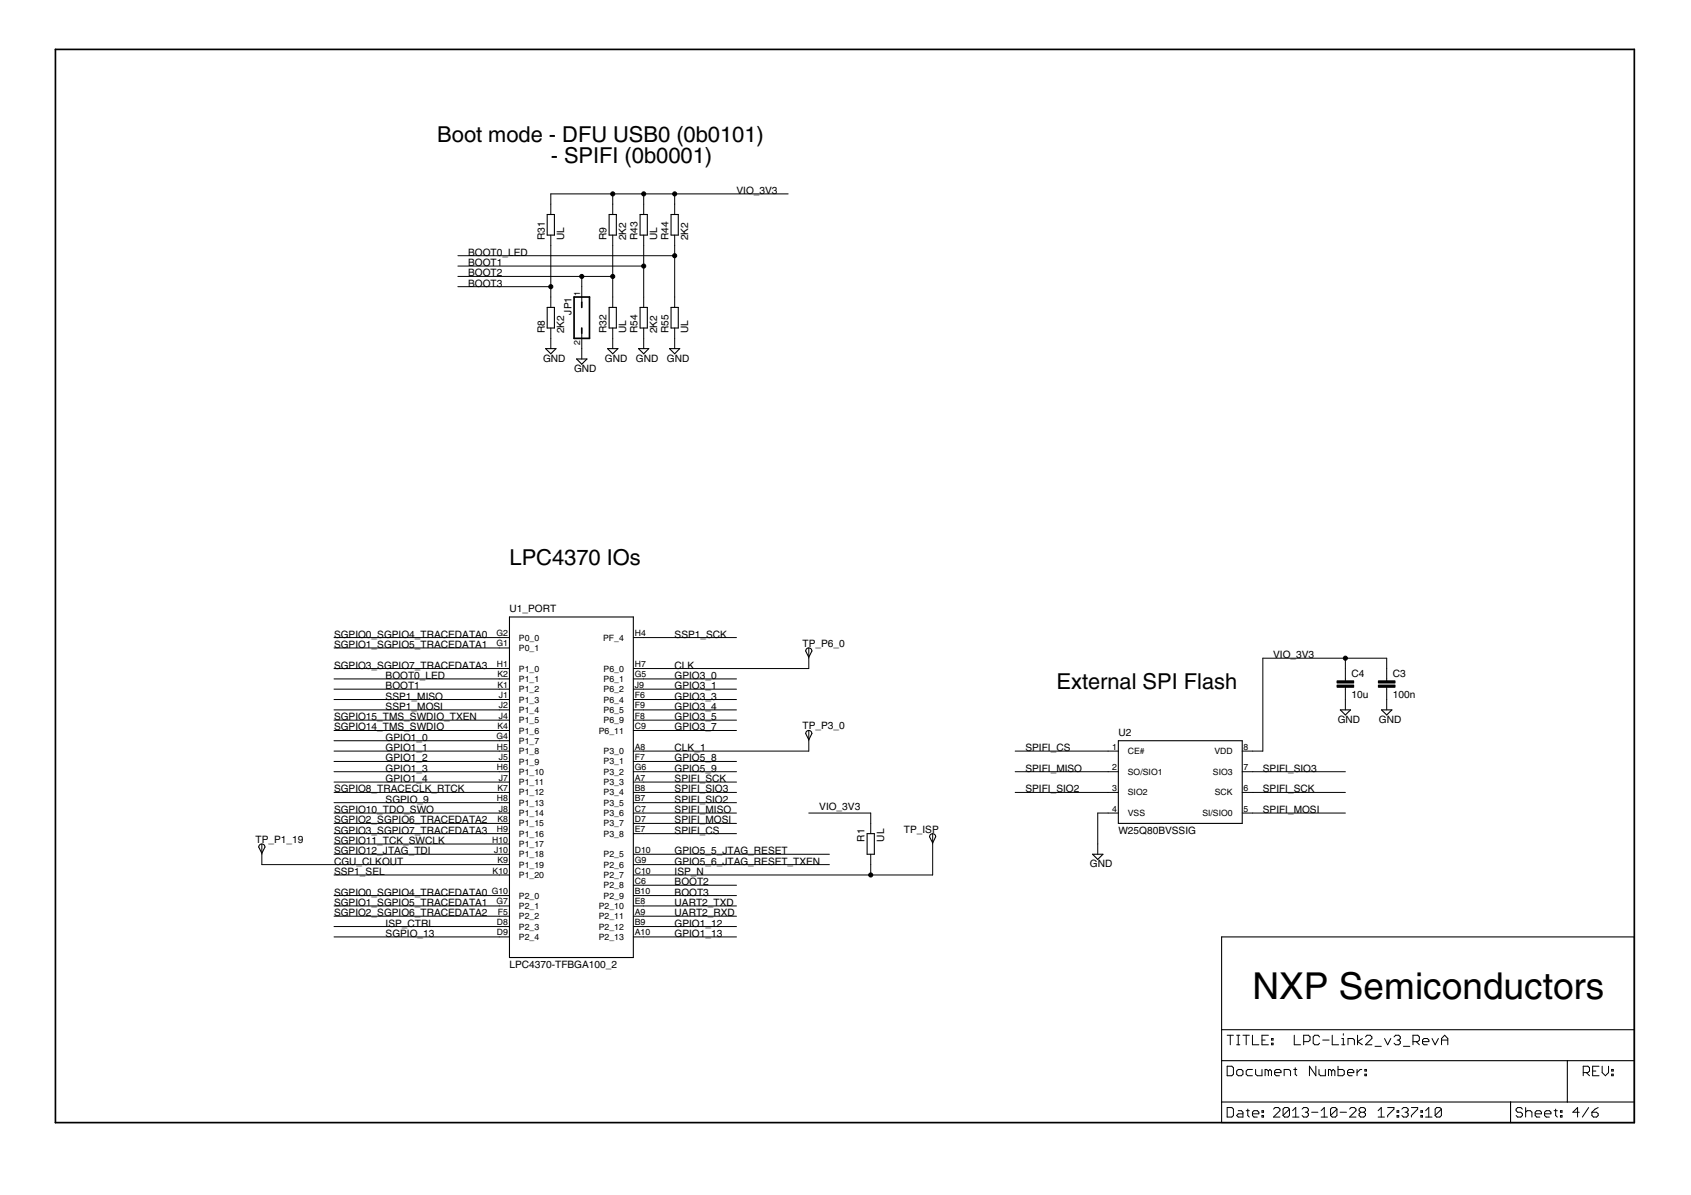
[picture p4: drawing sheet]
<svg xmlns="http://www.w3.org/2000/svg" width="297mm" height="210mm" viewBox="0 0 297 210" stroke-linecap="round" stroke-linejoin="round" font-family="sans-serif">
<path d="M9.7 8.7v188.5zM9.7 8.7h277.4zM287.1 8.7v188.5zM100.8 59.4h2.7zM100.8 52.2v7.2zM102.2 57.6v.9zM102.2 53.1v.9zM103.5 52.2v7.2zM100.8 52.2h2.7zM9.7 197.2h277.4z" fill="#000" stroke="#000" stroke-width=".3"/>
<g fill="#000" stroke="#000" stroke-width=".19">
<path d="M96.1 37.7v3.6zM96.1 37.7h1.3zM107 37.7v3.6zM107 37.7h1.3zM112.4 37.7v3.6zM112.4 37.7h1.3zM117.9 37.7v3.6zM117.9 37.7h1.2zM96.1 54v3.6zM97.4 37.7v3.6zM96.1 41.3h1.3zM97.4 54v3.6z"/>
<path d="M96.1 54h1.3zM96.1 57.6h1.3zM107 54v3.6zM108.3 54v3.6zM107 54h1.3zM107 57.6h1.3zM108.3 37.7v3.6zM107 41.3h1.3zM112.4 54v3.6zM113.7 37.7v3.6zM112.4 41.3h1.3zM113.7 54v3.6z"/>
<path d="M112.4 54h1.3zM112.4 57.6h1.3zM117.9 54v3.6zM119.1 54v3.6zM117.9 54h1.2zM117.9 57.6h1.2zM119.1 37.7v3.6zM117.9 41.3h1.2zM95.8 61.2h1.9zM95.8 61.2l1 .9zM97.7 61.2l-.9 .9zM101.3 63.1h1.8z"/>
<path d="M101.3 63.1l.9 .9zM103.1 63.1l-.9 .9zM106.7 61.2h1.8zM106.7 61.2l.9 .9zM108.5 61.2l-.9 .9zM112.2 61.2h1.8zM112.2 61.2l.9 .9zM114 61.2l-.9 .9zM117.6 61.2h1.8zM117.6 61.2l.9 .9zM119.4 61.2l-.9 .9zM89.5 108.4h21.8z"/>
<path d="M111.3 108.4v59.8zM141.5 114.3l.6 1.1zM142.6 114.3l-.5 1.1zM141.5 128.8l.6 1.1zM142.6 128.8l-.5 1.1zM196.4 130.1h21.8zM218.2 130.1v14.5zM235.4 124.7h1.8zM235.4 124.7l.9 .9zM236.3 125.6l.9-.9zM242.7 124.7h1.8zM242.7 124.7l.9 .9z"/>
<path d="M243.6 125.6l.9-.9zM45.4 148.8l.6 1.1zM46.5 148.8l-.5 1.1zM152.3 146.4v3.7zM153.6 146.4v3.7zM152.3 150.1h1.3zM152.3 146.4h1.3zM163.3 147l.5 1.1zM164.4 147l-.6 1.1zM191.9 150.1h1.8zM191.9 150.1l.9 .9zM193.7 150.1l-.9 .9z"/>
<path d="M196.4 130.1v14.5zM196.4 144.6h21.8zM89.5 108.4v59.8zM89.5 168.2h21.8zM214.6 164.6h72.5zM287.1 164.6v16.3zM214.6 197.2h50.7zM214.6 193.6v3.6zM214.6 193.6h50.7zM214.6 186.3v7.3zM214.6 180.9v5.4zM214.6 180.9h72.5z"/>
<path d="M214.6 164.6v16.3zM265.3 193.6v3.6zM265.3 193.6h10zM265.3 197.2h21.8zM275.3 186.3v7.3zM214.6 186.3h60.7zM275.3 193.6h11.8zM275.3 186.3h11.8zM287.1 186.3v7.3zM287.1 193.6v3.6zM287.1 180.9v5.4z"/>
</g>
<g fill="#000" stroke="#000" stroke-width=".18">
<path d="M96.8 35.9v1.8zM96.8 34.1v1.8zM107.6 35.9v1.8zM96.8 34.1h10.8zM107.6 34.1v1.8zM113.1 35.9v1.8zM107.6 34.1h5.5zM113.1 34.1v1.8zM118.5 35.9v1.8zM118.5 34.1v1.8zM118.5 34.1h20zM113.1 34.1h5.4z"/>
<path d="M96.8 41.3v1.8zM96.8 52.2v1.8zM96.8 57.6v1.8zM96.8 59.4v1.8zM80.4 50.4h16.4zM96.8 50.4v1.8zM96.8 43.1v7.3zM102.2 50.4v1.8zM102.2 58.5v.9zM102.2 52.2v.9zM80.4 48.6h21.8zM102.2 48.6v1.8z"/>
<path d="M107.6 52.2v1.8zM107.6 57.6v1.8zM107.6 59.4v1.8zM107.6 41.3v1.8zM102.2 48.6h5.4zM107.6 43.1v5.5zM107.6 48.6v3.6zM113.1 41.3v1.8zM113.1 52.2v1.8zM113.1 57.6v1.8zM113.1 59.4v1.8zM80.4 46.7h32.7z"/>
<path d="M113.1 43.1v3.6zM113.1 46.7v5.5zM118.5 52.2v1.8zM118.5 57.6v1.8zM118.5 59.4v1.8zM118.5 41.3v1.8zM118.5 43.1v1.8zM80.4 44.9h38.1zM118.5 44.9v7.3zM102.2 59.4v1.8zM102.2 61.2v1.9zM87.7 112h1.8z"/>
<path d="M87.7 113.8h1.8zM87.7 117.4h1.8zM87.7 119.3h1.8zM58.7 119.3h29zM58.7 112h29zM58.7 113.8h29zM58.7 117.4h29zM111.3 112h1.8zM111.3 117.4h1.8zM111.3 119.3h1.8zM113.1 119.3h16.3zM113.1 117.4h29z"/>
<path d="M113.1 112h16.3zM142.1 113.8v1.8zM142.1 115.6v1.8zM221.8 115.6v16.3zM236.3 117.4v1.9zM236.3 119.3v.3zM221.8 115.6h14.5zM236.3 115.6v1.8zM243.6 117.4v1.9zM243.6 119.3v.3zM243.6 115.6v1.8zM236.3 115.6h7.3z"/>
<path d="M87.7 121.1h1.8zM87.7 122.9h1.8zM87.7 124.7h1.8zM87.7 126.5h1.8zM87.7 128.3h1.8zM87.7 130.1h1.8zM87.7 131.9h1.8zM87.7 133.8h1.8zM87.7 135.6h1.8zM87.7 137.4h1.8zM87.7 139.2h1.8zM58.7 121.1h29z"/>
<path d="M58.7 128.3h29zM58.7 124.7h29zM58.7 122.9h29zM58.7 130.1h29zM58.7 131.9h29zM58.7 133.8h29zM58.7 135.6h29zM58.7 137.4h29zM58.7 126.5h29zM58.7 139.2h29zM111.3 121.1h1.8zM111.3 122.9h1.8z"/>
<path d="M111.3 124.7h1.8zM111.3 126.5h1.8zM111.3 128.3h1.8zM111.3 137.4h1.8zM111.3 139.2h1.8zM111.3 133.8h1.8zM111.3 135.6h1.8zM111.3 131.9h1.8zM113.1 137.4h16.3zM113.1 139.2h16.3zM113.1 121.1h16.3zM113.1 122.9h16.3z"/>
<path d="M113.1 124.7h16.3zM113.1 126.5h16.3zM113.1 128.3h16.3zM113.1 133.8h16.3zM113.1 131.9h29zM113.1 135.6h16.3zM142.1 128.3v1.8zM142.1 130.1v1.8zM194.6 135.6h1.8zM194.6 139.2h1.8zM194.6 131.9h1.8zM178.3 139.2h16.3z"/>
<path d="M178.3 135.6h16.3zM178.3 131.9h16.3zM218.2 135.6h1.8zM218.2 131.9h1.8zM218.2 139.2h1.8zM220 139.2h16.3zM220 135.6h16.3zM220 131.9h1.8zM236.3 122.9v1.8zM236.3 121.1v1.8zM236.3 120.7v.4zM243.6 121.1v1.8z"/>
<path d="M243.6 120.7v.4zM243.6 122.9v1.8zM46 148.3v1.8zM46 150.1v1.8zM87.7 141h1.8zM87.7 142.8h1.8zM87.7 144.6h1.8zM87.7 146.4h1.8zM87.7 148.3h1.8zM87.7 150.1h1.8zM87.7 153.7h1.8zM87.7 157.3h1.8z"/>
<path d="M87.7 159.1h1.8zM87.7 151.9h1.8zM58.7 150.1h29zM58.7 153.7h29zM46 151.9h41.7zM58.7 157.3h29zM58.7 159.1h29zM58.7 144.6h29zM58.7 142.8h29zM58.7 146.4h29zM58.7 148.3h29zM58.7 141h29z"/>
<path d="M111.3 153.7h1.8zM111.3 155.5h1.8zM111.3 157.3h1.8zM111.3 159.1h1.8zM111.3 141h1.8zM111.3 142.8h1.8zM111.3 144.6h1.8zM111.3 146.4h1.8zM111.3 150.1h1.8zM111.3 151.9h1.8zM113.1 155.5h16.3zM113.1 144.6h16.3z"/>
<path d="M113.1 157.3h16.3zM113.1 153.7h39.9zM113.1 159.1h16.3zM113.1 150.1h32.6zM113.1 151.9h32.6zM113.1 141h16.3zM113.1 142.8h16.3zM113.1 146.4h16.3zM153 150.1v1.8zM153 144.6v1.8zM153 142.8v1.8zM142.1 142.8h10.9z"/>
<path d="M153 153.7h10.8zM153 151.9v1.8zM163.8 146.4v1.9zM163.8 148.3v5.4zM192.8 148.3v1.8zM192.8 142.8v5.5zM194.6 142.8h1.8zM192.8 142.8h1.8zM218.2 142.8h1.8zM220 142.8h16.3zM58.7 162.8h29zM87.7 160.9h1.8z"/>
<path d="M87.7 162.8h1.8zM87.7 164.6h1.8zM58.7 160.9h29zM58.7 164.6h29zM111.3 160.9h1.8zM111.3 162.8h1.8zM111.3 164.6h1.8zM113.1 160.9h16.3zM113.1 162.8h16.3zM113.1 164.6h16.3zM215.6 194.5v1.7zM215.6 196.2h.8z"/>
<path d="M215.6 181.8h1.1zM215.6 187.3v1.7zM215.6 189h.8zM216.1 181.8v1.7zM216.4 196.2l.3-.3zM215.6 194.5h.8zM216.4 189l.3-.3zM215.6 187.3h.8zM216.7 194.8v1.1zM216.4 194.5l.3 .3zM216.7 187.6v1.1zM216.4 187.3l.3 .3z"/>
<path d="M217.5 195.6l-.3 .3zM217.2 183.5h.6zM217.2 181.8h.6zM217.2 188.1v.6zM217.2 188.7l.3 .3zM217.5 195.1h.6zM217.2 195.9l.3 .3zM217.5 195.6h.8zM217.5 181.8v1.7zM217.5 189h.6zM217.5 187.9l-.3 .2zM218.1 195.1l.2 .3z"/>
<path d="M218.1 189l.2-.3zM217.5 187.9h.6zM218.3 195.4v.8zM217.5 196.2h.8zM218.3 181.8h1.2zM218.3 188.1v.6zM218.1 187.9l.2 .2zM218.9 195.1h.6zM218.9 181.8v1.7zM218.9 188.1v.6zM218.9 188.7l.3 .3zM219.2 194.8v1.1z"/>
<path d="M219.2 195.9l.3 .3zM219.2 187.9l-.3 .2zM219.2 189h.8zM220 195.4v.5zM220 195.4l.3-.3zM220 181.8v1.7zM220 183.5h1.1zM219.2 187.9h.8zM220 195.9l.3 .3zM220.3 195.1h.6zM220.6 187.9v.8zM220.6 188.7l.3 .3z"/>
<path d="M220.3 196.2h.6zM220.9 195.1l.2 .3zM220.9 189h.8zM221.1 195.4v.2zM220 195.6h1.1zM221.7 195.1h.3zM221.7 195.1v.3zM221.7 195.9h.3zM221.7 195.9v.3zM221.7 181.8v1.7zM221.7 183.5h1.1zM221.7 182.7h.5z"/>
<path d="M221.7 187.9v1.1zM222 195.1v.3zM221.7 195.4h.3zM222 195.9v.3zM221.7 196.2h.3zM222.2 187.9v1.1zM222.2 187.9h.3zM222.5 187.9l.3 .2zM221.7 181.8h1.1zM222.8 188.1v.9zM222.8 188.1l.3-.2zM223.1 187.9l.3 .2z"/>
<path d="M223.4 182.4h.2zM223.4 182.4v.3zM223.4 183.2h.2zM223.4 183.2v.3zM223.4 188.1v.9zM223.6 182.4v.3zM223.4 182.7h.2zM223.6 183.2v.3zM223.4 183.5h.2zM223.7 196.2l1.1-1.1zM223.9 188.1v.6zM223.9 188.1l.3-.2z"/>
<path d="M224 194.5l-.3 .3zM223.9 188.7l.3 .3zM224.2 187.9h.5zM224 194.5h.6zM224.2 189h.5zM224.7 187.9l.3 .2zM223.7 196.2h1.1zM224.8 194.8v.3zM224.6 194.5l.2 .3zM225 188.1v.3zM223.9 188.4h1.1zM225.4 194.8v1.1z"/>
<path d="M225.4 194.8l.3-.3zM225.4 195.9l1.1-1.1zM225.6 187.9v1.1zM225.6 187.9h.8zM225.7 194.5h.5zM225.4 195.9l.3 .3zM226.2 194.5l.3 .3zM225.7 196.2h.5zM226.4 187.9l.3 .2zM226.5 194.8v1.1zM226.5 195.9l-.3 .3zM226.7 188.1v.9z"/>
<path d="M227.6 194.5l-.5 .6zM227.1 196.2h1.1zM227.2 187.9h.6zM227.4 181.8v1.7zM227.4 183.5h1.1zM227.5 187.6v1.1zM227.5 188.7l.3 .3zM227.6 194.5v1.7zM228.7 194.8l.3-.3zM229 194.5h.6zM228.7 195.9l.3 .3zM229 181.8v1.7z"/>
<path d="M229 181.8h.8zM229.6 194.5l.2 .3zM229.3 195.4h.3zM229.6 195.4l.2 .2zM229 196.2h.6zM229.8 194.8v.3zM229.8 195.1l-.2 .3zM229.8 195.6v.3zM229.8 195.9l-.2 .3zM229.8 181.8l.3 .3zM229 183h.8zM230 187.3v1.7z"/>
<path d="M230 187.3l1.1 1.7zM230.1 182.1v.6zM230.1 182.7l-.3 .3zM230.4 195.4h1.1zM230.7 182.1v1.1zM230.7 183.2l.2 .3zM230.9 181.8l-.2 .3zM230.9 183.5h.6zM231.1 187.3v1.7zM230.9 181.8h.6zM231.5 183.5l.3-.3zM231.7 187.9v.8z"/>
<path d="M231.7 188.7l.3 .3zM231.5 181.8l.3 .3zM232 189h.8zM232.1 195.1l.5-.6zM232.1 196.2h1.1zM232.3 182.7h1.2zM232.6 194.5v1.7zM232.8 187.9v1.1zM233.4 187.9v1.1zM233.4 187.9h.2zM233.6 187.9l.3 .2zM233.7 194.8v1.1z"/>
<path d="M233.7 194.8l.3-.3zM233.7 195.9l1.1-1.1zM233.9 188.1v.9zM233.9 188.1l.3-.2zM234 194.5h.6zM233.7 195.9l.3 .3zM234 181.8v1.7zM234 183.5h1.1zM234.2 187.9l.3 .2zM234.5 188.1v.9zM234.6 194.5l.2 .3zM234 196.2h.6z"/>
<path d="M234.8 194.8v1.1zM234.8 195.9l-.2 .3zM235 187.3v1.7zM235 189h.9zM235.4 195.4h1.1zM235.7 182.4h.3zM235.7 183.5h.5zM235.9 189l.2-.3zM235 187.9h.9zM236 182.4v1.1zM236 181.6v.2zM236.1 188.1v.6z"/>
<path d="M235.9 187.9l.2 .2zM236.7 188.1v.6zM237 187.9l-.3 .2zM236.8 182.4v1.1zM236.8 182.4h.8zM236.7 188.7l.3 .3zM237 187.9h.5zM237.1 196.2l1.1-1.1zM237.3 194.5l-.2 .3zM237 189h.5zM237.5 187.9l.3 .2zM237.6 182.4l.3 .3z"/>
<path d="M237.8 188.1v.3zM236.7 188.4h1.1zM237.3 194.5h.6zM237.9 182.7v.8zM237.1 196.2h1.1zM238.2 194.8v.3zM237.9 194.5l.3 .3zM238.4 187.9v1.1zM238.4 188.4l.5-.5zM238.5 181.8v1.7zM238.5 183l.8-.6zM238.7 194.8l.3-.3z"/>
<path d="M238.7 195.6v.3zM238.7 195.6l.3-.2zM238.7 194.8v.3zM238.9 187.9h.3zM239 194.5h.6zM238.7 195.9l.3 .3zM238.7 195.1l.3 .3zM239 195.4h.6zM238.5 183l.8 .5zM239.6 194.5l.3 .3zM239.6 195.4l.3 .2zM239 196.2h.6z"/>
<path d="M239.8 187.9h.2zM239.8 187.9v.2zM239.8 188.7h.2zM239.8 188.7v.3zM239.9 194.8v.3zM239.6 195.4l.3-.3zM239.9 195.6v.3zM239.6 196.2l.3-.3zM239.9 183.5l1.1-1.1zM240 187.9v.2zM239.8 188.1h.2zM240 188.7v.3z"/>
<path d="M239.8 189h.2zM240.1 181.8l-.2 .3zM240.1 181.8h.6zM239.9 183.5h1.1zM241 182.1v.3zM240.7 181.8l.3 .3zM241.5 183.8h1.1zM242.6 194.5l-.5 .6zM242.1 196.2h1.1zM242.6 194.5v1.7zM243.2 182.4l.6 1.1zM243.8 194.5h1.1z"/>
<path d="M243.8 195.9v.3zM244.3 182.4l-.5 1.1zM244.9 194.5v.3zM244.9 194.8l-1.1 1.1zM245.2 181.8l-.3 .3zM245.2 181.8h.5zM244.9 183.2l.3 .3zM245.4 195.1h.3zM245.4 195.1v.3zM245.4 195.9h.3zM245.4 195.9v.3zM245.7 195.1v.3z"/>
<path d="M245.4 195.4h.3zM245.7 195.9v.3zM245.4 196.2h.3zM245.7 181.8l.3 .3zM245.4 182.7h.3zM245.7 182.7l.3 .3zM245.2 183.5h.5zM246 182.1v.3zM246 182.4l-.3 .3zM246 183v.2zM246 183.2l-.3 .3zM246.3 194.8l.2-.3z"/>
<path d="M246.5 194.5h.6zM246.3 195.9l.2 .3zM246.5 183.8h1.1zM247.1 194.5l.3 .3zM246.8 195.4h.3zM247.1 195.4l.3 .2zM246.5 196.2h.6zM247.4 194.8v.3zM247.4 195.1l-.3 .3zM247.4 195.6v.3zM247.4 195.9l-.3 .3zM247.9 194.5h1.1z"/>
<path d="M247.9 195.9v.3zM248.2 181.8v1.7zM248.2 181.8h.8zM248.8 183l.5 .5zM249 194.5v.3zM249 194.8l-1.1 1.1zM249 181.8l.3 .3zM248.2 183h.8zM249.3 182.1v.6zM249.3 182.7l-.3 .3zM249.6 195.1h.3zM249.6 195.1v.3z"/>
<path d="M249.6 195.9h.3zM249.6 195.9v.3zM249.9 195.1v.3zM249.6 195.4h.3zM249.9 195.9v.3zM249.6 196.2h.3zM249.9 182.7v.5zM249.9 182.7l.2-.3zM249.9 183.2l.2 .3zM250.1 182.4h.6zM250.4 195.1l.6-.6zM250.4 196.2h1.1z"/>
<path d="M250.1 183.5h.6zM250.7 182.4l.3 .3zM251 194.5v1.7zM251 182.7v.3zM249.9 183h1.1zM251.5 182.4l.6 1.1zM252.1 194.8v1.1zM252.4 194.5l-.3 .3zM253.2 194.8l-1.1 1.1zM252.7 182.4l-.6 1.1zM252.4 194.5h.5zM252.1 195.9l.3 .3z"/>
<path d="M252.9 194.5l.3 .3zM252.4 196.2h.5zM253.2 194.8v1.1zM253.2 195.9l-.3 .3zM253.2 182.4v1.1zM253.8 181.8l-.6 .6zM253.2 182.7h1.1zM253.8 181.8l.5 .6zM254.3 182.4v1.1zM266.3 194.8v.3zM266.3 195.1l.3 .3zM266.6 194.5l-.3 .3z"/>
<path d="M266.6 195.4h.5zM266.3 195.9l.3 .3zM266.6 194.5h.5zM267.1 195.4l.3 .2zM266.6 196.2h.5zM267.1 194.5l.3 .3zM267.4 195.6v.3zM267.4 195.9l-.3 .3zM268 194.5v1.7zM268 195.4l.3-.3zM268.3 195.1h.5zM268.8 195.1l.3 .3z"/>
<path d="M269.1 195.4v.8zM269.7 195.4v.5zM269.7 195.4l.2-.3zM269.7 195.9l.2 .3zM269.9 195.1h.6zM269.9 196.2h.6zM270.5 195.1l.3 .3zM270.8 195.4v.2zM269.7 195.6h1.1zM271.3 195.4v.5zM271.3 195.4l.3-.3zM271.3 195.9l.3 .3z"/>
<path d="M271.6 195.1h.6zM271.6 196.2h.6zM272.2 195.1l.2 .3zM272.4 195.4v.2zM271.3 195.6h1.1zM273 195.1h.6zM273.3 194.8v1.1zM273.3 195.9l.3 .3zM274.1 195.1h.3zM274.1 195.1v.3zM274.1 195.9h.3zM274.1 195.9v.3z"/>
<path d="M274.4 195.1v.3zM274.1 195.4h.3zM274.4 195.9v.3zM274.1 196.2h.3zM276.3 195.4h1.1zM277.1 194.5v1.7zM277.1 194.5l-.8 .9zM279.1 194.5l-1.1 1.7zM278.1 187.3v1.7zM278.1 187.3h.8zM278.7 188.4l.5 .6zM278.9 187.3l.3 .3z"/>
<path d="M278.1 188.4h.8zM279.2 187.6v.5zM279.2 188.1l-.3 .3zM279.6 195.4v.5zM279.6 195.9l.3 .3zM279.8 187.3v1.7zM279.8 189h1.1zM279.8 188.1h.5zM279.9 196.2h.6zM280.2 194.8l-.6 .6zM280.5 196.2l.2-.3zM279.6 195.4h.9z"/>
<path d="M280.2 194.8l.5-.3zM280.7 195.6v.3zM280.5 195.4l.2 .2zM279.8 187.3h1.1zM281.4 187.3v1.1zM281.4 188.4l.6 .6zM282 189l.6-.6zM282.6 187.3v1.1zM283.1 187.9h.3zM283.1 187.9v.2zM283.1 188.7h.3zM283.1 188.7v.3z"/>
<path d="M283.4 187.9v.2zM283.1 188.1h.3zM283.4 188.7v.3zM283.1 189h.3z"/>
<circle cx="107.6" cy="34.1" r=".36"/>
<circle cx="113.1" cy="34.1" r=".36"/>
<circle cx="118.5" cy="34.1" r=".36"/>
<circle cx="96.8" cy="50.4" r=".36"/>
<circle cx="102.2" cy="48.6" r=".36"/>
<circle cx="107.6" cy="48.6" r=".36"/>
<circle cx="113.1" cy="46.7" r=".36"/>
<circle cx="118.5" cy="44.9" r=".36"/>
<circle cx="236.3" cy="115.6" r=".36"/>
<circle cx="153" cy="153.7" r=".36"/>
</g>
<path d="M141.5 114.3a.55 .55 0 0 1 .6-.5 .55 .55 0 0 1 .5 .5M141.5 128.8a.55 .55 0 0 1 .6-.5 .55 .55 0 0 1 .5 .5M45.4 148.8a.55 .55 0 0 1 .6-.6 .55 .55 0 0 1 .5 .6M163.3 147a.54 .54 0 0 1 .5-.6 .54 .54 0 0 1 .6 .6" fill="none" stroke="#000" stroke-width=".19"/>
<path d="M234.9 119.6h2.9v.4h-2.9zM242.1 119.6h2.9v.4h-2.9zM234.9 120.3h2.9v.4h-2.9zM242.1 120.3h2.9v.4h-2.9z" fill="#000" stroke="#000" stroke-width=".18"/>
<text font-size="7.5" x="220" y="175.4">NXP Semiconductors</text>
<g font-size="4.4">
<text x="76.8" y="25">Boot mode - DFU USB0 (0b0101)</text>
<text x="96.7" y="28.6">- SPIFI (0b0001)</text>
<text x="89.5" y="99.3">LPC4370 IOs</text>
<text x="185.6" y="121.1">External SPI Flash</text>
</g>
<g font-size="2.1">
<text x="129.4" y="34">VIO_3V3</text>
<text x="82.2" y="44.9">BOOT0_LED</text>
<text x="82.2" y="46.7">BOOT1</text>
<text x="95.7" y="42.2" transform="rotate(-90 95.7 42.2)">R31</text>
<text x="99.1" y="42.2" transform="rotate(-90 99.1 42.2)">UL</text>
<text x="106.6" y="42.2" transform="rotate(-90 106.6 42.2)">R9</text>
<text x="110" y="42.2" transform="rotate(-90 110 42.2)">2K2</text>
<text x="112" y="42.2" transform="rotate(-90 112 42.2)">R43</text>
<text x="115.4" y="42.2" transform="rotate(-90 115.4 42.2)">UL</text>
<text x="117.4" y="42.2" transform="rotate(-90 117.4 42.2)">R44</text>
<text x="120.9" y="42.2" transform="rotate(-90 120.9 42.2)">2K2</text>
<text x="82.2" y="48.6">BOOT2</text>
<text x="82.2" y="50.4">BOOT3</text>
<text x="95.7" y="58.5" transform="rotate(-90 95.7 58.5)">R8</text>
<text x="99.1" y="58.5" transform="rotate(-90 99.1 58.5)">2K2</text>
<text x="100.4" y="55.2" transform="rotate(-90 100.4 55.2)">JP1</text>
<text x="106.6" y="58.5" transform="rotate(-90 106.6 58.5)">R32</text>
<text x="110" y="58.5" transform="rotate(-90 110 58.5)">UL</text>
<text x="112" y="58.5" transform="rotate(-90 112 58.5)">R54</text>
<text x="115.4" y="58.5" transform="rotate(-90 115.4 58.5)">2K2</text>
<text x="117.4" y="58.5" transform="rotate(-90 117.4 58.5)">R55</text>
<text x="120.9" y="58.5" transform="rotate(-90 120.9 58.5)">UL</text>
<text x="95.4" y="63.5">GND</text>
<text x="100.8" y="65.3">GND</text>
<text x="106.3" y="63.5">GND</text>
<text x="111.7" y="63.5">GND</text>
<text x="117.1" y="63.5">GND</text>
<text x="89.5" y="107.5">U1_PORT</text>
<text x="58.7" y="112">SGPIO0_SGPIO4_TRACEDATA0</text>
<text x="58.7" y="113.8">SGPIO1_SGPIO5_TRACEDATA1</text>
<text x="118.5" y="112">SSP1_SCK</text>
<text x="141" y="113.6">TP_P6_0</text>
<text x="58.7" y="117.4">SGPIO3_SGPIO7_TRACEDATA3</text>
<text x="67.7" y="119.2">BOOT0_LED</text>
<text x="118.5" y="119.2">GPIO3_0</text>
<text x="118.5" y="117.4">CLK</text>
<text x="223.6" y="115.6">VIO_3V3</text>
<text x="237.4" y="119">C4</text>
<text x="244.7" y="119">C3</text>
<text x="67.7" y="121.1">BOOT1</text>
<text x="67.7" y="124.7">SSP1_MOSI</text>
<text x="67.7" y="122.9">SSP1_MISO</text>
<text x="118.5" y="121.1">GPIO3_1</text>
<text x="118.5" y="122.9">GPIO3_3</text>
<text x="118.5" y="124.7">GPIO3_4</text>
<text x="237.4" y="122.6">10u</text>
<text x="244.7" y="122.6">100n</text>
<text x="58.7" y="128.3">SGPIO14_TMS_SWDIO</text>
<text x="58.7" y="126.5">SGPIO15_TMS_SWDIO_TXEN</text>
<text x="67.7" y="130.1">GPIO1_0</text>
<text x="67.7" y="131.9">GPIO1_1</text>
<text x="118.5" y="126.5">GPIO3_5</text>
<text x="118.5" y="128.3">GPIO3_7</text>
<text x="118.5" y="131.9">CLK_1</text>
<text x="141" y="128.1">TP_P3_0</text>
<text x="180.1" y="131.9">SPIFI_CS</text>
<text x="196.5" y="129.2">U2</text>
<text x="235" y="126.9">GND</text>
<text x="242.2" y="126.9">GND</text>
<text x="67.7" y="133.7">GPIO1_2</text>
<text x="67.7" y="135.6">GPIO1_3</text>
<text x="67.7" y="137.4">GPIO1_4</text>
<text x="118.5" y="137.4">SPIFI_SCK</text>
<text x="118.5" y="133.7">GPIO5_8</text>
<text x="118.5" y="135.6">GPIO5_9</text>
<text x="180.1" y="135.6">SPIFI_MISO</text>
<text x="221.8" y="135.6">SPIFI_SIO3</text>
<text x="58.7" y="139.2">SGPIO8_TRACECLK_RTCK</text>
<text x="58.7" y="142.8">SGPIO10_TDO_SWO</text>
<text x="67.7" y="141">SGPIO_9</text>
<text x="118.5" y="139.2">SPIFI_SIO3</text>
<text x="118.5" y="141">SPIFI_SIO2</text>
<text x="118.5" y="142.8">SPIFI_MISO</text>
<text x="143.9" y="142.3">VIO_3V3</text>
<text x="180.1" y="139.2">SPIFI_SIO2</text>
<text x="221.8" y="139.2">SPIFI_SCK</text>
<text x="221.8" y="142.8">SPIFI_MOSI</text>
<text x="44.9" y="148.1">TP_P1_19</text>
<text x="58.7" y="144.6">SGPIO2_SGPIO6_TRACEDATA2</text>
<text x="58.7" y="146.4">SGPIO3_SGPIO7_TRACEDATA3</text>
<text x="58.7" y="148.2">SGPIO11_TCK_SWCLK</text>
<text x="118.5" y="144.6">SPIFI_MOSI</text>
<text x="118.5" y="146.4">SPIFI_CS</text>
<text x="151.9" y="147.8" transform="rotate(-90 151.9 147.8)">R1</text>
<text x="155.3" y="147.8" transform="rotate(-90 155.3 147.8)">UL</text>
<text x="158.8" y="146.3">TP_ISP</text>
<text x="196.5" y="146.4">W25Q80BVSSIG</text>
<text x="58.7" y="150.1">SGPIO12_JTAG_TDI</text>
<text x="58.7" y="153.7">SSP1_SEL</text>
<text x="58.7" y="151.9">CGU_CLKOUT</text>
<text x="118.5" y="155.5">BOOT2</text>
<text x="118.5" y="153.7">ISP_N</text>
<text x="118.5" y="150.1">GPIO5_5_JTAG_RESET</text>
<text x="118.5" y="151.9">GPIO5_6_JTAG_RESET_TXEN</text>
<text x="191.5" y="152.3">GND</text>
<text x="58.7" y="157.3">SGPIO0_SGPIO4_TRACEDATA0</text>
<text x="58.7" y="159.1">SGPIO1_SGPIO5_TRACEDATA1</text>
<text x="58.7" y="160.9">SGPIO2_SGPIO6_TRACEDATA2</text>
<text x="118.5" y="157.3">BOOT3</text>
<text x="118.5" y="159.1">UART2_TXD</text>
<text x="118.5" y="160.9">UART2_RXD</text>
<text x="67.7" y="162.7">ISP_CTRL</text>
<text x="67.7" y="164.6">SGPIO_13</text>
<text x="118.5" y="162.7">GPIO1_12</text>
<text x="118.5" y="164.6">GPIO1_13</text>
<text x="89.5" y="170">LPC4370-TFBGA100_2</text>
</g>
<g font-size="1.8">
<text x="101.9" y="51.9" transform="rotate(-90 101.9 51.9)">1</text>
<text x="101.9" y="60.5" transform="rotate(-90 101.9 60.5)">2</text>
<text x="87.2" y="111.7">G2</text>
<text x="87.2" y="113.6">G1</text>
<text x="91.2" y="112.5">P0_0</text>
<text x="105.9" y="112.5">PF_4</text>
<text x="111.5" y="111.7">H4</text>
<text x="87.3" y="117.2">H1</text>
<text x="87.4" y="119">K2</text>
<text x="91.2" y="114.4">P0_1</text>
<text x="91.2" y="118">P1_0</text>
<text x="91.2" y="119.8">P1_1</text>
<text x="106" y="118">P6_0</text>
<text x="106" y="119.8">P6_1</text>
<text x="111.5" y="117.2">H7</text>
<text x="111.5" y="119">G5</text>
<text x="87.4" y="120.8">K1</text>
<text x="87.6" y="122.6">J1</text>
<text x="87.6" y="124.4">J2</text>
<text x="91.2" y="121.6">P1_2</text>
<text x="91.2" y="123.4">P1_3</text>
<text x="91.2" y="125.2">P1_4</text>
<text x="106" y="121.6">P6_2</text>
<text x="106" y="123.4">P6_4</text>
<text x="106" y="125.2">P6_5</text>
<text x="111.5" y="120.8">J9</text>
<text x="111.5" y="122.6">F6</text>
<text x="111.5" y="124.4">F9</text>
<text x="87.2" y="129.9">G4</text>
<text x="87.3" y="131.7">H5</text>
<text x="87.4" y="128.1">K4</text>
<text x="87.6" y="126.2">J4</text>
<text x="91.2" y="127">P1_5</text>
<text x="91.2" y="128.9">P1_6</text>
<text x="91.2" y="130.7">P1_7</text>
<text x="105.2" y="128.8">P6_11</text>
<text x="106" y="127">P6_9</text>
<text x="111.5" y="126.2">F8</text>
<text x="111.5" y="128.1">C9</text>
<text x="111.5" y="131.7">A8</text>
<text x="195.4" y="131.7">1</text>
<text x="218.5" y="131.7">8</text>
<text x="87.3" y="135.3">H6</text>
<text x="87.6" y="133.5">J5</text>
<text x="87.6" y="137.1">J7</text>
<text x="91.2" y="132.5">P1_8</text>
<text x="91.2" y="134.3">P1_9</text>
<text x="91.2" y="136.1">P1_10</text>
<text x="91.2" y="137.9">P1_11</text>
<text x="106" y="137.9">P3_3</text>
<text x="106" y="134.3">P3_1</text>
<text x="106" y="136.1">P3_2</text>
<text x="106" y="132.5">P3_0</text>
<text x="111.5" y="137.1">A7</text>
<text x="111.5" y="133.5">F7</text>
<text x="111.5" y="135.3">G6</text>
<text x="195.4" y="135.3">2</text>
<text x="198.1" y="136.1">SO/SIO1</text>
<text x="198.1" y="132.5">CE#</text>
<text x="213.1" y="136.1">SIO3</text>
<text x="213.3" y="132.5">VDD</text>
<text x="218.5" y="135.3">7</text>
<text x="87.3" y="140.7">H8</text>
<text x="87.4" y="138.9">K7</text>
<text x="87.6" y="142.6">J8</text>
<text x="91.2" y="139.7">P1_12</text>
<text x="91.2" y="141.5">P1_13</text>
<text x="91.2" y="143.4">P1_14</text>
<text x="106" y="139.7">P3_4</text>
<text x="106" y="141.5">P3_5</text>
<text x="106" y="143.3">P3_6</text>
<text x="111.5" y="138.9">B8</text>
<text x="111.5" y="140.7">B7</text>
<text x="111.5" y="142.6">C7</text>
<text x="195.4" y="138.9">3</text>
<text x="195.4" y="142.6">4</text>
<text x="198.1" y="139.7">SIO2</text>
<text x="198.1" y="143.4">VSS</text>
<text x="211.2" y="143.3">SI/SIO0</text>
<text x="213.4" y="139.7">SCK</text>
<text x="218.5" y="142.6">5</text>
<text x="218.5" y="138.9">6</text>
<text x="86.5" y="148">H10</text>
<text x="86.8" y="149.8">J10</text>
<text x="87.3" y="146.2">H9</text>
<text x="87.4" y="144.4">K8</text>
<text x="91.2" y="145.2">P1_15</text>
<text x="91.2" y="147">P1_16</text>
<text x="91.2" y="148.8">P1_17</text>
<text x="106" y="145.2">P3_7</text>
<text x="106" y="147">P3_8</text>
<text x="111.5" y="144.4">D7</text>
<text x="111.5" y="146.2">E7</text>
<text x="111.5" y="149.8">D10</text>
<text x="86.5" y="153.4">K10</text>
<text x="87.4" y="151.6">K9</text>
<text x="91.2" y="150.6">P1_18</text>
<text x="91.2" y="154.2">P1_20</text>
<text x="91.2" y="152.4">P1_19</text>
<text x="106" y="154.2">P2_7</text>
<text x="106" y="150.6">P2_5</text>
<text x="106" y="152.4">P2_6</text>
<text x="111.5" y="153.4">C10</text>
<text x="111.5" y="155.2">C6</text>
<text x="111.5" y="151.6">G9</text>
<text x="86.4" y="157.1">G10</text>
<text x="87.2" y="158.9">G7</text>
<text x="87.5" y="160.7">F5</text>
<text x="91.2" y="157.9">P2_0</text>
<text x="91.2" y="159.7">P2_1</text>
<text x="91.2" y="161.5">P2_2</text>
<text x="105.2" y="159.7">P2_10</text>
<text x="105.2" y="161.5">P2_11</text>
<text x="106" y="156">P2_8</text>
<text x="106" y="157.8">P2_9</text>
<text x="111.5" y="157.1">B10</text>
<text x="111.5" y="158.9">E8</text>
<text x="111.5" y="160.7">A9</text>
<text x="87.3" y="162.5">D8</text>
<text x="87.3" y="164.3">D9</text>
<text x="91.2" y="163.3">P2_3</text>
<text x="91.2" y="165.1">P2_4</text>
<text x="105.2" y="163.3">P2_12</text>
<text x="105.2" y="165.1">P2_13</text>
<text x="111.5" y="162.5">B9</text>
<text x="111.5" y="164.3">A10</text>
</g>
</svg>
